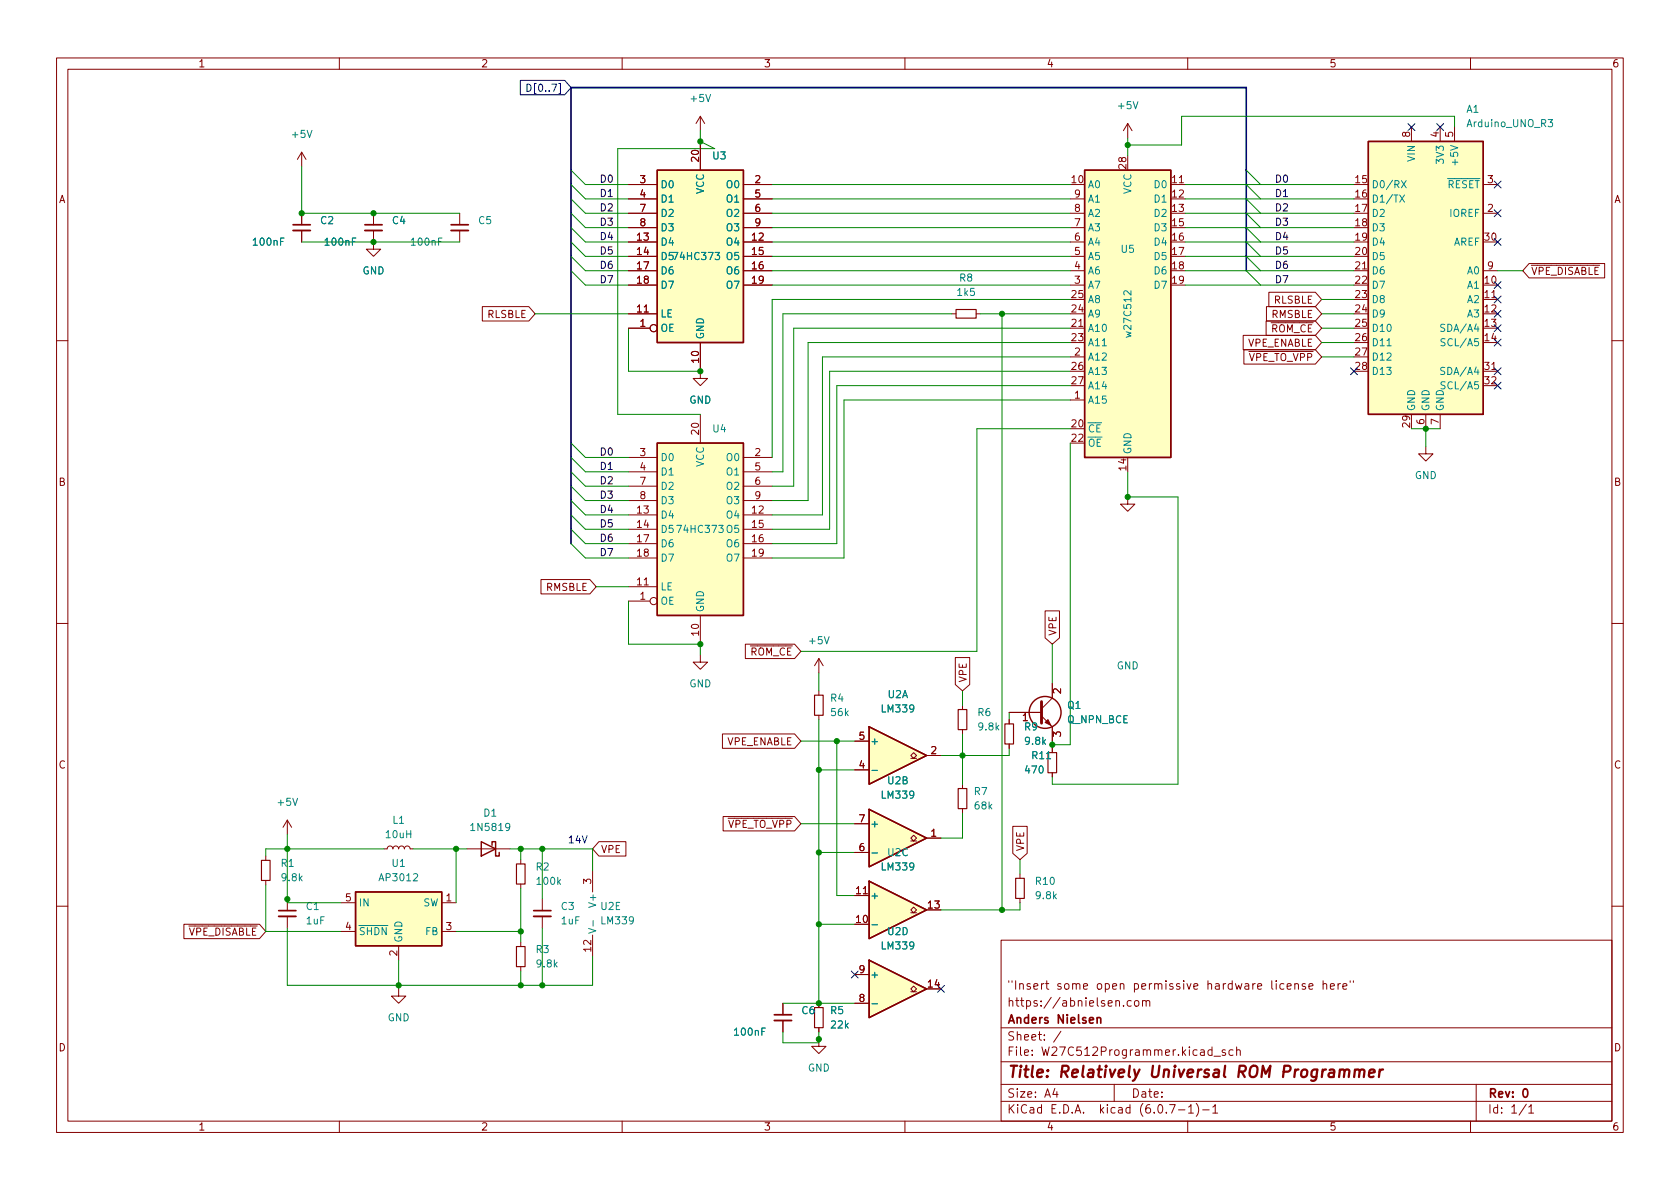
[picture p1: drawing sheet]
<svg xmlns="http://www.w3.org/2000/svg" width="297mm" height="210mm" viewBox="0 0 297 210" stroke-linecap="round" stroke-linejoin="round" font-family="sans-serif">
<g fill="none" stroke="#840000" stroke-width=".18">
<path d="M10 10.2h277v190.1h-277zM12 12.2h273v186.1h-273zM60 10.2v2M110 10.2v2M160 10.2v2M210 10.2v2M260 10.2v2M53.3 26.9l-.7 1.3M53.3 26.9v2.6M53.3 37.7v2M53.3 26.9l.8 1.3M66 37.7v2"/>
<path d="M81.3 37.7v2M111.1 32.6h5.1M111.1 35.2h5.1M111.1 37.7h5.1M123.8 20.6v2.5M123.8 25v5.1M123.8 20.6l-.7 1.2M123.8 20.6l.8 1.2M131.4 32.6h5.1M131.4 35.2h5.1M131.4 37.7h5.1M189.2 35.2h2.6"/>
<path d="M189.2 37.7h2.6M199.4 21.8l-.8 1.3M199.4 21.8v2.6M199.4 21.8l.8 1.3M207 32.6h2.5M249.6 22.5v2.5M254.6 22.5v2.5M257.2 22.5v2.5M262.3 32.6h2.5M262.3 37.7h2.5M53.3 40.8v2M66 40.8v3.3h1.3l-1.3 1.2-1.2-1.2h1.2"/>
<path d="M81.3 40.8v2M85.3 54.2h8.2l1.1 1.3-1.1 1.3h-8.2zM111.1 58h3.8M111.1 55.5h5.1M111.1 42.8h5.1M111.1 45.3h5.1M111.1 47.9h5.1M111.1 50.4h5.1M111.1 40.3h5.1M131.4 42.8h5.1M131.4 45.3h5.1M131.4 47.9h5.1"/>
<path d="M131.4 50.4h5.1M131.4 40.3h5.1M168.3 55.5h.7M172.6 55.5h.8M189.2 58h2.6M189.2 42.8h2.6M189.2 45.3h2.6M189.2 47.9h2.6M189.2 50.4h2.6M189.2 40.3h2.6M219.8 59.3h12.8l1.1 1.3-1.1 1.2h-12.8zM223.9 56.8h8.7l1.1 1.2-1.1 1.3h-8.7z"/>
<path d="M223.9 54.2h8.7l1.1 1.3-1.1 1.3h-8.7zM224.3 51.7h8.3l1.1 1.3-1.1 1.2h-8.3zM239.4 47.9h2.5M262.3 47.9h2.5M262.3 53h2.5M270.4 46.6h13.3v2.5h-13.3l-1.2-1.2zM10 60.2h2M123.8 60.6v6.3h1.3l-1.3 1.3-1.2-1.3h1.2M123.8 73.3v5.1M189.2 70.7h2.6M189.2 63.1h2.6M219.9 61.8h12.7l1.1 1.3-1.1 1.3h-12.7z"/>
<path d="M252.1 79v1.3h1.3l-1.3 1.2-1.3-1.2h1.3M252.1 73.3v2.5M254.6 73.3v2.5M262.3 65.7h2.5M285 60.2h2M111.1 91.1h5.1M111.1 93.6h5.1M111.1 96.1h5.1M111.1 98.7h5.1M111.1 80.9h5.1M111.1 83.4h5.1M111.1 86h5.1"/>
<path d="M111.1 88.5h5.1M131.4 91.1h5.1M131.4 93.6h5.1M131.4 96.1h5.1M131.4 98.7h5.1M131.4 80.9h5.1M131.4 83.4h5.1M131.4 86h5.1M131.4 88.5h5.1M199.4 87.9v1.2h1.3l-1.3 1.3-1.3-1.3h1.3M10 110.2h2M95.7 102.5h8.6l1.1 1.3-1.1 1.2h-8.6z"/>
<path d="M111.1 106.3h3.8M111.1 103.8h5.1M123.8 115.8v1.3h1.3l-1.3 1.3-1.2-1.3h1.2M123.8 108.8v5.1M131.8 113.9h8.7l1.1 1.3-1.1 1.3h-8.7zM144.8 116.5v2.5M144.8 116.5l-.8 1.2M144.8 116.5l.7 1.2M168.9 116.3h2.6v4.8l-1.3 1.1-1.3-1.1zM184.8 108h2.5v4.8l-1.2 1.1-1.3-1.1zM285 110.2h2M127.7 129.8h12.8l1.1 1.3-1.1 1.2h-12.8z"/>
<path d="M144.8 122.2v.7M144.8 126.5v.7M151.1 136.1h2.6M151.1 131.1h2.6M161 134.1h.5l-.5-.5 .5-.5 .6 .5-.6 .5h.6M163.8 133.6h2.6M170.2 124.7v.8M170.2 129v.8M170.2 138.7v.7M178.4 126h5.7M178.4 127.2v.8M178.4 131.6v.7"/>
<path d="M184.1 126.6l2 1.9v2.6M186.1 120.9v2.5l-2 1.9M186.1 132.3v.8M186.1 136.6v.8M47 151.4v.7M47 155.7v.8M50.8 145l-.8 1.3M50.8 145v2.6M50.8 159v2M50.8 145l.8 1.3M60.3 159.6h2.6M67.9 150.1h.6l.1-.4 .4-.1 .3 .1 .2 .4 .1-.3 .3-.2 .4 .1 .2 .4 .2-.4 .4-.1 .3 .2 .1 .3 .1-.4 .4-.1 .4 .1 .1 .4h.5"/>
<path d="M78.1 159.6h2.5M82.5 150.1h7.7M92.1 152v.8M92.1 156.3v.8M95.9 159v2M104.8 153.9v3.8M105.9 148.8h4.8v2.6h-4.8l-1.1-1.3zM127.9 144.4h12.6l1.1 1.3-1.1 1.2h-12.6zM151.1 158.4h2.6M151.1 150.7h2.6M151.1 145.7h2.6M161 148.7h.5l-.5-.5 .5-.5 .6 .5-.6 .5h.6"/>
<path d="M163.8 148.2h2.6M170.2 143v.8M179.1 146.1h2.5v4.8l-1.3 1.1-1.2-1.1zM180.3 154.6v.7M180.3 158.9v.7M10 160.2h2M32.5 163.4h13.4l1.1 1.3-1.1 1.3h-13.4zM50.8 162v2.1M60.3 164.7h2.6M70.5 174.9v1.2h1.3l-1.3 1.3-1.3-1.3h1.3M70.5 167.3v2.5M78.1 164.7h2.5"/>
<path d="M92.1 166.6v.8M92.1 170.9v.8M95.9 162v2.1M104.8 165.3v3.9M138.4 177.4v2M144.8 177.4v.8M151.1 177.4h2.6M151.1 172.3h2.6M161 161.4h.5l-.5-.5 .5-.5 .6 .5-.6 .5h.6M161 175.4h.5l-.5-.5 .5-.5 .6 .5-.6 .5h.6M177 166.3h108v32h-108zM198.6 177.8v.1"/>
<path d="M200 177l-.4-.1-.3 .3v.4l.1 .3h.6M200.7 177l.4-.1 .3 .3v.4l-.3 .3h-.4l-.1-.3v-.4zM202 177.1l.2-.2 .4 .1v.9M202 176.9v1M202.6 177.1l.3-.2 .3 .1 .1 .9M227.6 174.4l.7-.1-.1-.3-.4-.1-.2 .2v.8h.6M228.9 174.1l.2-.2 .4 .1 .1 .9M228.9 173.9v1M230.8 174l-.4-.1-.2 .2 .1 .3 .5 .1v.4h-.6M231.4 174.4l.7-.1v-.3l-.5-.1-.2 .2 .1 .8h.6M233.9 174.1l.2-.2 .4 .1 .1 .9M233.9 173.4v1.5"/>
<path d="M235.2 174.4l.7-.1v-.3l-.5-.1-.2 .2 .1 .8h.6M236.6 173.9v1M237 173.9l-.3 .1-.1 .2M237.4 174.4l.7-.1v-.3l-.5-.1-.2 .2 .1 .8h.6M238.7 173.4v.3M239.3 173.4v.3M285 160.2h2M60 198.3v2M110 198.3v2M138.4 180.5v2M144.8 183.8v1.2h1.2l-1.2 1.3-1.3-1.3h1.3M144.8 181.7v.8"/>
<path d="M160 198.3v2M177 194.8h108M177 191.8h108M177 187.8h108M177 181.8h108M186.5 192.5l-.4 1h1M186.9 193v1M187.6 182.4l-1.3 1.9M197 191.8v3M206.8 195.3h1l-.7 1.5M208.4 196.3h1.1M210 198.3v2"/>
<path d="M210.1 195.8l.5-.5v1.5M210.1 196.8h.9M211.5 195.1a1.72 1.72 0 0 1 0 2.3M212.6 196.3h1.2M214.3 185.7l-.4-.1-.3 .3v.4l.1 .3h.6M214.3 185.1v1.5M214.4 195.8l.5-.5v1.5M214.4 196.8h.9M214.6 186.8h1.2M216.6 185.7l-.3-.1-.2 .2v.3l.5 .1v.4h-.5M218 185.7l-.4-.1-.3 .3v.4l.1 .3h.6M218.6 185.8l.3-.2 .3 .1 .1 .9"/>
<path d="M218.6 185.1v1.5M260 198.3v2M261 191.8v6.5M269.9 195.3l-1.3 1.9M270.3 195.8l.4-.5v1.5M270.3 196.8h.9"/>
<circle cx="115.6" cy="58" r=".63"/>
<circle cx="115.6" cy="106.3" r=".63"/>
</g>
<path d="M51.8 39.7h3.1M64.5 39.7h3.1M79.8 39.7h3M49.3 161h3M94.4 161h3M136.9 179.4h3.1M194 179.9v1M194 180.1l.2-.2 .4 .1v.9M269.4 192.7l.2-.2a.8 .8 0 0 1 .5 .8 .8 .8 0 0 1-.5 .7l-.2-.1-.1-.4z" fill="none" stroke="#840000" stroke-width=".3"/>
<path d="M236.9 189.3a.49 .49 0 0 1 .8 .1l-.1 1.1M237.7 189.4a.5 .5 0 0 1 .8-.2v1.3M239.6 189.3a.49 .49 0 0 1 .8 .1l-.1 1.1M239.6 189.1l-.2 1.4M240.4 189.4a.5 .5 0 0 1 .8-.2l-.1 1.3M242.1 189.8l.9-.2v-.4l-.6-.1-.3 .3v1l.2 .1 .6-.1M244 189.1l-.2 1.4M244.5 189.1l-.4 .1-.2 .3" fill="none" stroke="#840000" stroke-width=".4"/>
<path d="M51.8 40.8h3.1M64.5 40.8h3.1M79.8 40.8h3M49.3 162h3M94.4 162h3M136.9 180.5h3.1" fill="none" stroke="#840000" stroke-width=".33"/>
<path d="M169 54.7h3.6v1.6h-3.6zM144 122.9h1.5v3.6h-1.5zM169.4 125.5h1.5v3.5h-1.5zM169.4 139.4h1.5v3.6h-1.5zM177.7 128h1.5v3.6h-1.5zM185.3 133.1h1.5v3.5h-1.5zM46.2 152.1h1.6v3.6h-1.6zM91.3 152.8h1.5v3.5h-1.5zM179.6 155.3h1.5v3.6h-1.5zM91.3 167.4h1.5v3.5h-1.5zM144 178.2h1.5v3.5h-1.5z" fill="none" stroke="#840000" stroke-width=".2"/>
<g fill="#ffffc2" stroke="#ffffc2" stroke-width=".18">
<path d="M153.7 155.8l10.1 5.1-10.1 5.1z"/>
<path d="M153.7 169.8l10.1 5.1-10.1 5.1z"/>
<path d="M116.2 78.4h15.2v30.4h-15.2z"/>
<path d="M153.7 128.5l10.1 5.1-10.1 5.1z"/>
<path d="M153.7 143.1l10.1 5.1-10.1 5.1z"/>
<path d="M116.2 30.1h15.2v30.5h-15.2z"/>
<path d="M62.9 157.7h15.2v9.6h-15.2z"/>
<path d="M241.9 25h20.4v48.3h-20.4z"/>
<path d="M191.8 30.1h15.2v50.8h-15.2z"/>
</g>
<g fill="none" stroke="#840000" stroke-width=".25">
<path d="M116.2 30.1h15.2v30.5h-15.2zM191.8 30.1h15.2v50.8h-15.2zM241.9 25h20.4v48.3h-20.4zM116.2 78.4h15.2v30.4h-15.2zM153.7 128.5l10.1 5.1-10.1 5.1zM62.9 157.7h15.2v9.6h-15.2zM85.1 148.8l2.5 1.3-2.5 1.3zM87 149.5v-.7h.6v2.6h.7v-.7M153.7 155.8l10.1 5.1-10.1 5.1zM153.7 143.1l10.1 5.1-10.1 5.1zM153.7 169.8l10.1 5.1-10.1 5.1z"/>
<circle cx="184.8" cy="126" r="2.82"/>
</g>
<g fill="none" stroke="#008484" stroke-width=".18">
<path d="M247.5 34.5l.8 1.2M247.8 31.9l.8 1.3M248.3 34.5l-.8 1.2M248.6 31.9l-.8 1.3M273.7 21.1h.8l-.4 .5 .4 .1v.6l-.2 .1-.6-.1M255.4 57.4l-.4-.1-.2 .2v.3l.5 .3 .1 .3-.2 .2-.5-.1M255.5 59.9h-.5l-.2 .1v.4l.6 .2 .1 .3-.2 .2h-.5M245.2 61.1h.8M255.4 65h-.4l-.2 .1v.3l.5 .3 .1 .3-.2 .2h-.5M255.5 67.6l-.5-.1-.2 .1v.4l.6 .2 .1 .3-.2 .3-.5-.1M154.2 136.2h.9M154.2 150.8h.9"/>
<path d="M104.1 164.2l1.2 .4-1.2 .4M104.9 162.8v1M154.2 163.5h.9M154.2 177.5h.9"/>
</g>
<path d="M184.1 124.1v3.8" fill="none" stroke="#840000" stroke-width=".51"/>
<path d="M184.8 127.8l.5-.6 .5 1.1z" fill="#840000" stroke="#840000" stroke-width=".18"/>
<g fill="none" stroke="#000084" stroke-width=".18">
<path d="M92 14.2h7.9l1.1 1.3-1.1 1.3h-7.9zM93.2 14.9a.64 .64 0 0 1 .7 .6 .64 .64 0 0 1-.7 .7zM248.9 21.9l1.3 1.2M250.2 21.9l-1.3 1.2M254 21.9l1.2 1.2M255.2 21.9l-1.2 1.2M264.2 37.1l1.2 1.2M264.2 32l1.2 1.2M265.4 37.1l-1.2 1.2M265.4 32l-1.2 1.2M264.2 42.2l1.2 1.2M264.2 52.3l1.2 1.3"/>
<path d="M264.2 49.8l1.2 1.2M264.2 60l1.2 1.2M264.2 57.4l1.2 1.2M264.2 54.9l1.2 1.2M265.4 42.2l-1.2 1.2M265.4 52.3l-1.2 1.3M265.4 49.8l-1.2 1.2M265.4 60l-1.2 1.2M265.4 57.4l-1.2 1.2M265.4 54.9l-1.2 1.2M238.8 65l1.2 1.3M240 65l-1.2 1.3"/>
<path d="M264.2 67.6l1.2 1.2M264.2 65l1.2 1.3M265.4 67.6l-1.2 1.2M265.4 65l-1.2 1.3M150.5 171.7l1.2 1.2M151.7 171.7l-1.2 1.2M165.8 174.3l1.2 1.2M167 174.3l-1.2 1.2"/>
</g>
<path d="M220.3 47.9v-32.4h-119.3v80.6" fill="none" stroke="#000084" stroke-width=".3"/>
<g fill="none" stroke="#008400" stroke-width=".18">
<path d="M53.3 29.5v8.2h28M101 30.1l2.5 2.5h7.6M101 35.2l2.5 2.5h7.6M101 37.7l2.5 2.6h7.6M101 32.6l2.5 2.6h7.6M123.8 23.1v1.9l2.6 1.3h-17.2v47h14.6M136.5 32.6h52.7M136.5 37.7h52.7M136.5 35.2h52.7M199.4 24.4v3.2M209.5 32.6h29.9M209.5 37.7h29.9"/>
<path d="M209.5 35.2h29.9M220.3 37.7l2.6 2.6M220.3 35.2l2.6 2.5M220.3 32.6l2.6 2.6M220.3 30.1l2.6 2.5M257.2 22.5v-1.9h-48.3v5h-9.5M53.3 42.8h28M94.6 55.5h16.5M101 47.9l2.5 2.5h7.6M101 45.3l2.5 2.6h7.6M101 42.8l2.5 2.5h7.6M101 40.3l2.5 2.5h7.6"/>
<path d="M111.1 58v7.7h12.7M136.5 50.4h52.7M136.5 40.3h52.7M136.5 47.9h52.7M136.5 45.3h52.7M136.5 42.8h52.7M168.3 55.5h-29.9v27.9h-1.9M173.4 55.5h15.8M177.2 55.5v105.4M189.2 53h-52.7v27.9M189.2 58h-48.9v28h-3.8M209.5 50.4h29.9"/>
<path d="M209.5 40.3h29.9M209.5 47.9h29.9M209.5 45.3h29.9M209.5 42.8h29.9M220.3 47.9l2.6 2.5M220.3 40.3l2.6 2.5M220.3 45.3l2.6 2.6M220.3 42.8l2.6 2.5M233.7 55.5h5.7M233.7 53h5.7M233.7 58h5.7M264.8 47.9h4.4"/>
<path d="M101 78.4l2.5 2.5h7.6M189.2 60.6h-46.3v27.9h-6.4M189.2 75.8h-16.5v39.4h-31.1M189.2 63.1h-43.8v28h-8.9M189.2 70.7h-40v28h-12.7M189.2 78.4v53.3h-3.1M189.2 68.2h-41.2v27.9h-11.5M189.2 65.7h-42.5v27.9h-10.2M233.7 60.6h5.7M233.7 63.1h5.7M249.6 75.8h5M252.1 75.8v3.2"/>
<path d="M101 80.9l2.5 2.5h7.6M101 83.4l2.5 2.6h7.6M101 88.5l2.5 2.6h7.6M101 91.1l2.5 2.5h7.6M101 86l2.5 2.5h7.6M101 93.6l2.5 2.5h7.6M101 96.1l2.5 2.6h7.6M199.4 83.4v4.5h8.9v50.8h-22.2v-1.3M105.4 103.8h5.7M111.1 106.3v7.6h12.7v1.9M144.8 119v3.2M186.1 113.9v7"/>
<path d="M141.6 131.1h9.5M144.8 127.2v50.2M144.8 136.1h6.3M148 131.1v27.3h3.1M170.2 122.2v2.5M170.2 129.8v8.9M178.4 126v1.2M178.4 132.3v1.3h-12M186.1 131.1v1.2M47 156.5v8.2h13.3M50.8 147.6v12h9.5M67.9 150.1h-20.9v1.3"/>
<path d="M73 150.1h9.5M80.6 150.1v9.5M90.2 150.1h14.6v3.8M92.1 150.1v1.9M92.1 157.1v9.5M95.9 150.1v8.9M141.6 145.7h9.5M144.8 150.7h6.3M170.2 143.8v4.4h-3.8M180.3 159.6v1.3h-13.9M180.3 152v2.6M50.8 164.1v10.1h54v-5"/>
<path d="M70.5 169.8v5.1M80.6 164.7h11.5M92.1 171.7v2.5M95.9 164.1v10.1M138.4 177.4h12.7M144.8 163.4h6.3M138.4 182.5v1.9h6.4v-1.9"/>
</g>
<g fill="#008400" stroke="#008400" stroke-width=".18">
<circle cx="177.2" cy="55.5" r=".46"/>
<circle cx="199.4" cy="25.6" r=".46"/>
<circle cx="252.1" cy="75.8" r=".46"/>
<circle cx="70.5" cy="174.2" r=".46"/>
<circle cx="92.1" cy="174.2" r=".46"/>
<circle cx="95.9" cy="174.2" r=".46"/>
<circle cx="80.6" cy="150.1" r=".46"/>
<circle cx="95.9" cy="150.1" r=".46"/>
<circle cx="50.8" cy="159" r=".46"/>
<circle cx="92.1" cy="150.1" r=".46"/>
<circle cx="92.1" cy="164.7" r=".46"/>
<circle cx="50.8" cy="150.1" r=".46"/>
<circle cx="66" cy="37.7" r=".46"/>
<circle cx="53.3" cy="37.7" r=".46"/>
<circle cx="66" cy="42.8" r=".46"/>
<circle cx="123.8" cy="25" r=".46"/>
<circle cx="177.2" cy="160.9" r=".46"/>
<circle cx="144.8" cy="136.1" r=".46"/>
<circle cx="148" cy="131.1" r=".46"/>
<circle cx="123.8" cy="113.9" r=".46"/>
<circle cx="123.8" cy="65.7" r=".46"/>
<circle cx="199.4" cy="87.9" r=".46"/>
<circle cx="170.2" cy="133.6" r=".46"/>
<circle cx="186.1" cy="131.7" r=".46"/>
<circle cx="144.8" cy="177.4" r=".46"/>
<circle cx="144.8" cy="163.4" r=".46"/>
<circle cx="144.8" cy="150.7" r=".46"/>
<circle cx="144.8" cy="183.8" r=".46"/>
</g>
<text font-size="2.8" fill="#840000" x="178" y="190.6">Title: Relatively Universal ROM Programmer</text>
<g font-size="2.1" fill="#840000">
<text x="178" y="178">https://abnielsen.com</text>
<text x="178" y="175">&quot;Insert some open permissive hardware license here&quot;</text>
<text x="178" y="184">Sheet: /</text>
<text x="178" y="181">Anders Nielsen</text>
<text x="178" y="186.7">File: W27C512Programmer.kicad_sch</text>
<text x="178" y="196.9">KiCad E.D.A. kicad (6.0.7-1)-1</text>
<text x="178" y="194.1">Size: A4</text>
<text x="200" y="194.1">Date:</text>
<text x="263" y="194.1">Rev: 0</text>
<text x="263" y="196.9">Id: 1/1</text>
</g>
<g font-size="1.8" fill="#840000">
<text x="35" y="11.9">1</text>
<text x="85" y="11.9">2</text>
<text x="135" y="11.9">3</text>
<text x="185" y="11.9">4</text>
<text x="235" y="11.9">5</text>
<text x="285" y="11.9">6</text>
<text x="123.6" y="28.5" transform="rotate(-90 123.6 28.5)">20</text>
<text x="199.1" y="29.8" transform="rotate(-90 199.1 29.8)">28</text>
<text x="249.3" y="24.2" transform="rotate(-90 249.3 24.2)">8</text>
<text x="254.4" y="24.2" transform="rotate(-90 254.4 24.2)">4</text>
<text x="256.9" y="24.2" transform="rotate(-90 256.9 24.2)">5</text>
<text x="10.3" y="35.9">A</text>
<text x="113.2" y="32.4">3</text>
<text x="113.2" y="34.9">4</text>
<text x="133.5" y="32.4">2</text>
<text x="133.5" y="34.9">5</text>
<text x="189.5" y="32.4">10</text>
<text x="190" y="34.9">9</text>
<text x="207.3" y="32.4">11</text>
<text x="207.3" y="34.9">12</text>
<text x="239.7" y="32.4">15</text>
<text x="239.7" y="34.9">16</text>
<text x="263" y="32.4">3</text>
<text x="285.3" y="35.9">A</text>
<text x="113.2" y="37.5">7</text>
<text x="113.2" y="40">8</text>
<text x="133.5" y="37.5">6</text>
<text x="133.5" y="40">9</text>
<text x="190" y="40">7</text>
<text x="190" y="37.5">8</text>
<text x="207.3" y="37.5">13</text>
<text x="207.3" y="40">15</text>
<text x="239.7" y="37.5">17</text>
<text x="239.7" y="40">18</text>
<text x="263" y="37.5">2</text>
<text x="112.7" y="42.5">13</text>
<text x="112.7" y="45.1">14</text>
<text x="112.7" y="47.6">17</text>
<text x="133" y="42.5">12</text>
<text x="133" y="45.1">15</text>
<text x="133" y="47.6">16</text>
<text x="190" y="47.6">4</text>
<text x="190" y="45.1">5</text>
<text x="190" y="42.5">6</text>
<text x="207.3" y="42.5">16</text>
<text x="207.3" y="45.1">17</text>
<text x="207.3" y="47.6">18</text>
<text x="239.7" y="42.5">19</text>
<text x="239.7" y="45.1">20</text>
<text x="239.7" y="47.6">21</text>
<text x="262.5" y="42.5">30</text>
<text x="263" y="47.6">9</text>
<text x="112.7" y="50.2">18</text>
<text x="133" y="50.2">19</text>
<text x="189.5" y="52.7">25</text>
<text x="190" y="50.2">3</text>
<text x="207.3" y="50.2">19</text>
<text x="225.2" y="53.7">RLSBLE</text>
<text x="239.7" y="50.2">22</text>
<text x="239.7" y="52.7">23</text>
<text x="262.5" y="50.2">10</text>
<text x="262.5" y="52.7">11</text>
<text x="270.7" y="48.6">~{VPE_DISABLE}</text>
<text x="86.1" y="56.2">RLSBLE</text>
<text x="112.7" y="55.2">11</text>
<text x="113.2" y="57.8">1</text>
<text x="189.5" y="57.8">21</text>
<text x="189.5" y="55.2">24</text>
<text x="223.3" y="58.8">~{ROM_CE}</text>
<text x="224.8" y="56.2">RMSBLE</text>
<text x="239.7" y="55.2">24</text>
<text x="239.7" y="57.8">25</text>
<text x="262.5" y="55.2">12</text>
<text x="262.5" y="57.8">13</text>
<text x="123.6" y="64.1" transform="rotate(-90 123.6 64.1)">10</text>
<text x="189.5" y="60.3">23</text>
<text x="189.5" y="65.4">26</text>
<text x="190" y="62.9">2</text>
<text x="219.4" y="63.8">~{VPE_TO_VPP}</text>
<text x="220.5" y="61.3">VPE_ENABLE</text>
<text x="239.7" y="60.3">26</text>
<text x="239.7" y="62.9">27</text>
<text x="239.7" y="65.4">28</text>
<text x="262.5" y="60.3">14</text>
<text x="262.5" y="65.4">31</text>
<text x="189.5" y="67.9">27</text>
<text x="190" y="70.5">1</text>
<text x="262.5" y="67.9">32</text>
<text x="123.6" y="76.8" transform="rotate(-90 123.6 76.8)">20</text>
<text x="189.5" y="75.6">20</text>
<text x="249.3" y="75.5" transform="rotate(-90 249.3 75.5)">29</text>
<text x="251.8" y="75" transform="rotate(-90 251.8 75)">6</text>
<text x="254.4" y="75" transform="rotate(-90 254.4 75)">7</text>
<text x="113.2" y="80.6">3</text>
<text x="113.2" y="83.2">4</text>
<text x="133.5" y="80.6">2</text>
<text x="133.5" y="83.2">5</text>
<text x="189.5" y="78.1">22</text>
<text x="199.1" y="83.1" transform="rotate(-90 199.1 83.1)">14</text>
<text x="10.3" y="85.9">B</text>
<text x="113.2" y="85.7">7</text>
<text x="113.2" y="88.3">8</text>
<text x="133.5" y="85.7">6</text>
<text x="133.5" y="88.3">9</text>
<text x="285.3" y="85.9">B</text>
<text x="112.7" y="90.8">13</text>
<text x="112.7" y="93.3">14</text>
<text x="112.7" y="95.9">17</text>
<text x="133" y="90.8">12</text>
<text x="133" y="93.3">15</text>
<text x="133" y="95.9">16</text>
<text x="112.7" y="98.4">18</text>
<text x="133" y="98.4">19</text>
<text x="96.5" y="104.5">RMSBLE</text>
<text x="112.7" y="103.5">11</text>
<text x="113.2" y="106">1</text>
<text x="123.6" y="112.4" transform="rotate(-90 123.6 112.4)">10</text>
<text x="186.8" y="112.5" transform="rotate(-90 186.8 112.5)">VPE</text>
<text x="131.2" y="115.9">~{ROM_CE}</text>
<text x="170.9" y="120.7" transform="rotate(-90 170.9 120.7)">VPE</text>
<text x="187.6" y="122.7" transform="rotate(-90 187.6 122.7)">2</text>
<text x="128.4" y="131.8">VPE_ENABLE</text>
<text x="151.9" y="130.8">5</text>
<text x="180.8" y="127.5">1</text>
<text x="187.6" y="130.3" transform="rotate(-90 187.6 130.3)">3</text>
<text x="10.3" y="135.9">C</text>
<text x="151.9" y="135.9">4</text>
<text x="164.6" y="133.3">2</text>
<text x="285.3" y="135.9">C</text>
<text x="127.3" y="146.4">~{VPE_TO_VPP}</text>
<text x="151.9" y="145.4">7</text>
<text x="164.6" y="147.9">1</text>
<text x="106.2" y="150.8">VPE</text>
<text x="151.9" y="150.5">6</text>
<text x="181.1" y="150.6" transform="rotate(-90 181.1 150.6)">VPE</text>
<text x="61.1" y="159.4">5</text>
<text x="78.9" y="159.4">1</text>
<text x="104.5" y="156.3" transform="rotate(-90 104.5 156.3)">3</text>
<text x="151.4" y="158.1">11</text>
<text x="164.1" y="160.6">13</text>
<text x="31.9" y="165.4">~{VPE_DISABLE}</text>
<text x="61.1" y="164.5">4</text>
<text x="78.9" y="164.5">3</text>
<text x="151.4" y="163.2">10</text>
<text x="70.2" y="169" transform="rotate(-90 70.2 169)">2</text>
<text x="104.5" y="168.2" transform="rotate(-90 104.5 168.2)">12</text>
<text x="151.9" y="172.1">9</text>
<text x="151.9" y="177.2">8</text>
<text x="164.1" y="174.6">14</text>
<text x="10.3" y="185.9">D</text>
<text x="285.3" y="185.9">D</text>
<text x="35" y="199.9">1</text>
<text x="85" y="199.9">2</text>
<text x="135" y="199.9">3</text>
<text x="185" y="199.9">4</text>
<text x="235" y="199.9">5</text>
<text x="285" y="199.9">6</text>
</g>
<text font-size="1.8" fill="#000084" x="94.1" y="16.2">D[0..7]</text>
<g font-size="1.8" fill="#008484">
<text x="122.2" y="18">+5V</text>
<text x="197.8" y="19.3">+5V</text>
<text x="259.3" y="19.9">A1</text>
<text x="259.5" y="22.5">Arduino_UNO_R3</text>
<text x="51.7" y="24.4">+5V</text>
<text x="126.1" y="28.2">U3</text>
<text x="250.2" y="28.5" transform="rotate(-90 250.2 28.5)">VIN</text>
<text x="255.3" y="28.7" transform="rotate(-90 255.3 28.7)">3V3</text>
<text x="257.8" y="28.7" transform="rotate(-90 257.8 28.7)">+5V</text>
<text x="116.7" y="33.3">D0</text>
<text x="116.7" y="35.8">D1</text>
<text x="124.5" y="34.3" transform="rotate(-90 124.5 34.3)">VCC</text>
<text x="128.6" y="33.3">O0</text>
<text x="128.6" y="35.8">O1</text>
<text x="192.3" y="33.3">A0</text>
<text x="192.3" y="35.8">A1</text>
<text x="200" y="34.3" transform="rotate(-90 200 34.3)">VCC</text>
<text x="204.2" y="33.3">D0</text>
<text x="204.2" y="35.8">D1</text>
<text x="242.4" y="33.3">D0/RX</text>
<text x="242.4" y="35.8">D1/TX</text>
<text x="254.5" y="33.3">~{RESET}</text>
<text x="56.7" y="39.6">C2</text>
<text x="69.4" y="39.6">C4</text>
<text x="84.6" y="39.6">C5</text>
<text x="116.7" y="38.3">D2</text>
<text x="116.7" y="40.9">D3</text>
<text x="128.6" y="38.3">O2</text>
<text x="128.6" y="40.9">O3</text>
<text x="192.3" y="40.9">A3</text>
<text x="192.3" y="38.3">A2</text>
<text x="204.2" y="38.3">D2</text>
<text x="204.2" y="40.9">D3</text>
<text x="242.4" y="38.3">D2</text>
<text x="242.4" y="40.9">D3</text>
<text x="256.3" y="38.3">IOREF</text>
<text x="44.9" y="43.4">100nF</text>
<text x="57.6" y="43.4">100nF</text>
<text x="72.8" y="43.4">100nF</text>
<text x="116.7" y="43.4">D4</text>
<text x="116.7" y="46">D5</text>
<text x="119.4" y="46">74HC373</text>
<text x="128.6" y="43.4">O4</text>
<text x="128.6" y="46">O5</text>
<text x="192.3" y="46">A5</text>
<text x="192.3" y="43.4">A4</text>
<text x="198.3" y="44.7">U5</text>
<text x="204.2" y="43.4">D4</text>
<text x="204.2" y="46">D5</text>
<text x="242.4" y="43.4">D4</text>
<text x="242.4" y="46">D5</text>
<text x="256.9" y="43.4">AREF</text>
<text x="64.1" y="48.5">GND</text>
<text x="116.7" y="48.5">D6</text>
<text x="116.7" y="51">D7</text>
<text x="128.6" y="48.5">O6</text>
<text x="128.6" y="51">O7</text>
<text x="169.3" y="52.3">1k5</text>
<text x="169.7" y="49.8">R8</text>
<text x="192.3" y="53.6">A8</text>
<text x="192.3" y="51">A7</text>
<text x="192.3" y="48.5">A6</text>
<text x="204.2" y="48.5">D6</text>
<text x="204.2" y="51">D7</text>
<text x="242.4" y="48.5">D6</text>
<text x="242.4" y="51">D7</text>
<text x="242.4" y="53.6">D8</text>
<text x="259.5" y="51">A1</text>
<text x="259.5" y="53.6">A2</text>
<text x="259.5" y="48.5">A0</text>
<text x="116.7" y="58.7">OE</text>
<text x="116.7" y="56.1">LE</text>
<text x="192.3" y="58.7">A10</text>
<text x="192.3" y="56.1">A9</text>
<text x="200" y="59.3" transform="rotate(-90 200 59.3)">w27C512</text>
<text x="242.4" y="56.1">D9</text>
<text x="242.4" y="58.7">D10</text>
<text x="255.3" y="58.7">SDA/A4</text>
<text x="259.5" y="56.1">A3</text>
<text x="124.5" y="60.1" transform="rotate(-90 124.5 60.1)">GND</text>
<text x="192.3" y="63.7">A12</text>
<text x="192.3" y="61.2">A11</text>
<text x="242.4" y="61.2">D11</text>
<text x="242.4" y="63.7">D12</text>
<text x="255.5" y="61.2">SCL/A5</text>
<text x="121.9" y="71.4">GND</text>
<text x="192.3" y="71.4">A15</text>
<text x="192.3" y="66.3">A13</text>
<text x="192.3" y="68.8">A14</text>
<text x="242.4" y="66.3">D13</text>
<text x="255.3" y="66.3">SDA/A4</text>
<text x="255.5" y="68.8">SCL/A5</text>
<text x="126.1" y="76.4">U4</text>
<text x="192.3" y="76.4">~{CE}</text>
<text x="250.2" y="72.8" transform="rotate(-90 250.2 72.8)">GND</text>
<text x="252.7" y="72.8" transform="rotate(-90 252.7 72.8)">GND</text>
<text x="255.3" y="72.8" transform="rotate(-90 255.3 72.8)">GND</text>
<text x="116.7" y="81.5">D0</text>
<text x="124.5" y="82.6" transform="rotate(-90 124.5 82.6)">VCC</text>
<text x="128.6" y="81.5">O0</text>
<text x="192.3" y="79">~{OE}</text>
<text x="200" y="80.4" transform="rotate(-90 200 80.4)">GND</text>
<text x="116.7" y="84.1">D1</text>
<text x="116.7" y="86.6">D2</text>
<text x="116.7" y="89.1">D3</text>
<text x="128.6" y="84.1">O1</text>
<text x="128.6" y="86.6">O2</text>
<text x="128.6" y="89.1">O3</text>
<text x="250.1" y="84.7">GND</text>
<text x="116.7" y="91.7">D4</text>
<text x="116.7" y="94.2">D5</text>
<text x="120" y="94.2">74HC373 O5</text>
<text x="128.6" y="91.7">O4</text>
<text x="116.7" y="96.8">D6</text>
<text x="116.7" y="99.3">D7</text>
<text x="128.6" y="96.8">O6</text>
<text x="128.6" y="99.3">O7</text>
<text x="116.7" y="106.9">OE</text>
<text x="116.7" y="104.4">LE</text>
<text x="124.5" y="108.3" transform="rotate(-90 124.5 108.3)">GND</text>
<text x="143.2" y="113.9">+5V</text>
<text x="197.4" y="118.4">GND</text>
<text x="121.9" y="121.5">GND</text>
<text x="146.9" y="124.1">R4</text>
<text x="156" y="126">LM339</text>
<text x="157" y="123.4">U2A</text>
<text x="188.8" y="125.3">Q1</text>
<text x="147" y="126.6">56k</text>
<text x="153.8" y="131.7">+</text>
<text x="172.9" y="126.6">R6</text>
<text x="173.1" y="129.2">9.8k</text>
<text x="181.2" y="129.2">R9</text>
<text x="181.4" y="131.7">9.8k</text>
<text x="188.7" y="127.9">Q_NPN_BCE</text>
<text x="181.4" y="136.8">470</text>
<text x="182.5" y="134.2">R11</text>
<text x="49.2" y="142.5">+5V</text>
<text x="156" y="141.2">LM339</text>
<text x="157" y="138.7">U2B</text>
<text x="172.3" y="140.6">R7</text>
<text x="172.4" y="143.1">68k</text>
<text x="68.3" y="148.2">10uH</text>
<text x="69.5" y="145.7">L1</text>
<text x="83.6" y="146.9">1N5819</text>
<text x="85.5" y="144.4">D1</text>
<text x="153.8" y="146.3">+</text>
<text x="49.7" y="153.3">R1</text>
<text x="49.9" y="155.8">9.8k</text>
<text x="67.3" y="155.8">AP3012</text>
<text x="69.4" y="153.3">U1</text>
<text x="94.8" y="153.9">R2</text>
<text x="156" y="153.9">LM339</text>
<text x="157" y="151.4">U2C</text>
<text x="54.2" y="160.9">C1</text>
<text x="63.4" y="160.3">IN</text>
<text x="74.7" y="160.3">SW</text>
<text x="95.1" y="156.5">100k</text>
<text x="99.2" y="160.9">C3</text>
<text x="105.4" y="160.1" transform="rotate(-90 105.4 160.1)">V+</text>
<text x="106.2" y="160.9">U2E</text>
<text x="153.8" y="159">+</text>
<text x="183.2" y="156.5">R10</text>
<text x="183.3" y="159">9.8k</text>
<text x="54.2" y="163.4">1uF</text>
<text x="63.4" y="165.3">~{SHDN}</text>
<text x="71.1" y="166.7" transform="rotate(-90 71.1 166.7)">GND</text>
<text x="75.2" y="165.3">FB</text>
<text x="99.3" y="163.4">1uF</text>
<text x="106.4" y="163.4">LM339</text>
<text x="156" y="167.9">LM339</text>
<text x="157" y="165.3">U2D</text>
<text x="94.8" y="168.5">R3</text>
<text x="95" y="171.1">9.8k</text>
<text x="153.8" y="173">+</text>
<text x="141.8" y="179.3">C6</text>
<text x="146.9" y="179.3">R5</text>
<text x="68.5" y="180.6">GND</text>
<text x="130" y="183.1">100nF</text>
<text x="147" y="181.9">22k</text>
<text x="142.8" y="189.5">GND</text>
</g>
<g font-size="1.8">
<text x="106.3" y="34.8">D1</text>
<text x="106.3" y="32.3">D0</text>
<text x="225.7" y="34.8">D1</text>
<text x="225.7" y="32.3">D0</text>
<text x="106.3" y="39.9">D3</text>
<text x="106.3" y="37.4">D2</text>
<text x="225.7" y="37.4">D2</text>
<text x="225.7" y="39.9">D3</text>
<text x="106.3" y="42.4">D4</text>
<text x="106.3" y="45">D5</text>
<text x="106.3" y="47.5">D6</text>
<text x="225.7" y="45">D5</text>
<text x="225.7" y="47.5">D6</text>
<text x="225.7" y="42.4">D4</text>
<text x="106.3" y="50.1">D7</text>
<text x="225.7" y="50.1">D7</text>
<text x="106.3" y="80.5">D0</text>
<text x="106.3" y="83.1">D1</text>
<text x="106.3" y="88.2">D3</text>
<text x="106.3" y="85.6">D2</text>
<text x="106.3" y="90.7">D4</text>
<text x="106.3" y="95.8">D6</text>
<text x="106.3" y="93.2">D5</text>
<text x="106.3" y="98.3">D7</text>
</g>
<text font-size="1.8" fill="#0000c2" x="100.3" y="149.1">14V</text>
</svg>
